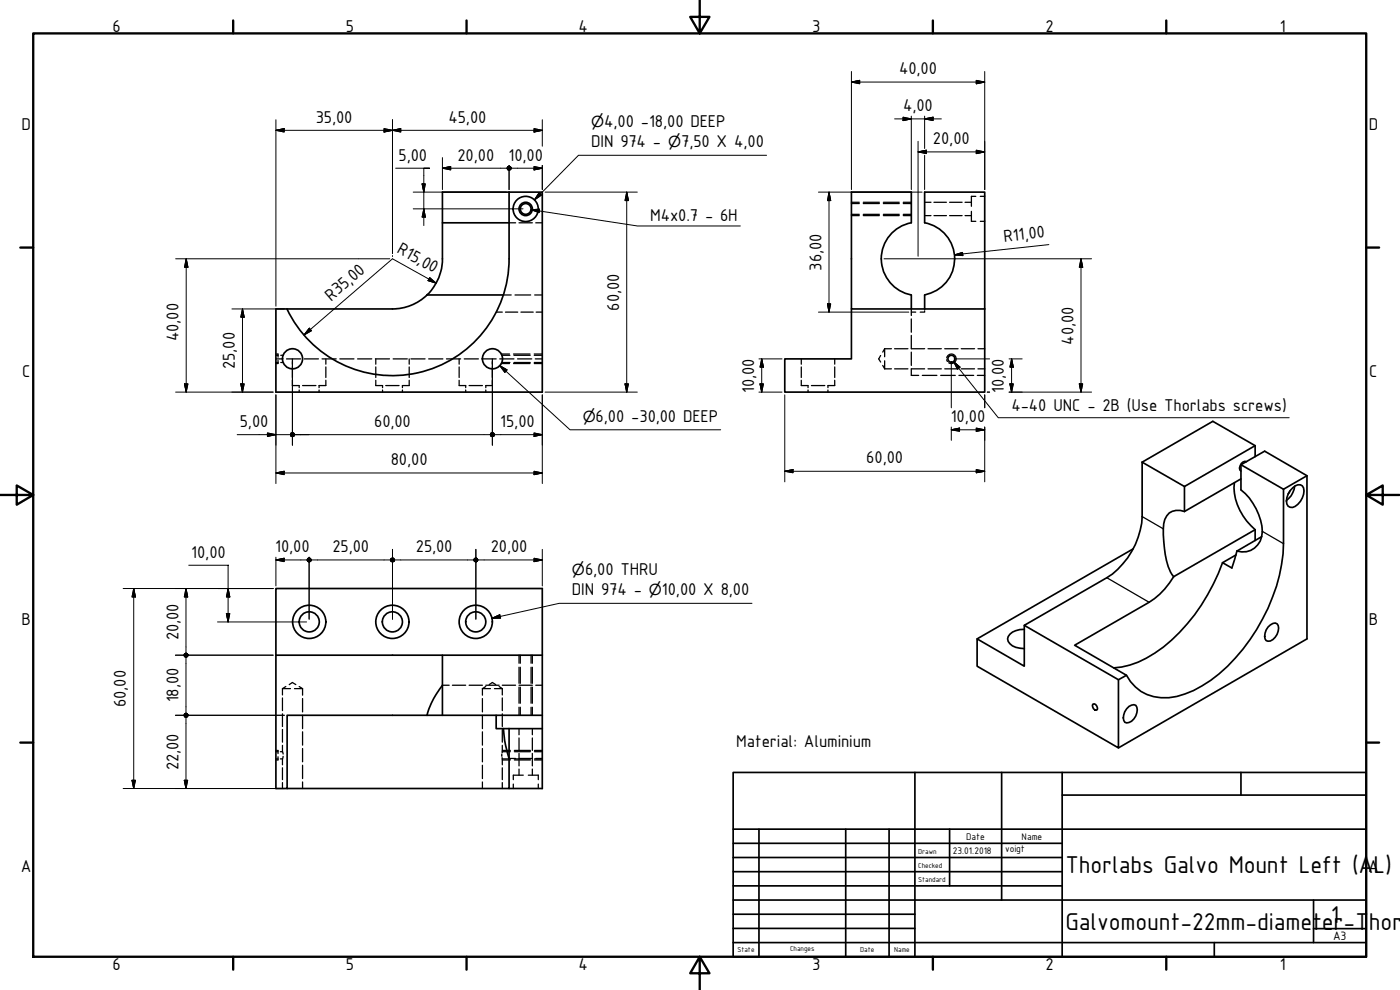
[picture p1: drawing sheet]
<svg xmlns="http://www.w3.org/2000/svg" width="420mm" height="297mm" viewBox="0 0 420 297" stroke-linecap="round" stroke-linejoin="round" font-family="sans-serif">
<!-- layer: Visible (ISO) -->
<g fill="none" stroke="#000" stroke-width=".51">
<path d="M152.8 57.6v20.1a35 35 0 0 1-27.4 34.1 35 35 0 0 1-39.3-19.1M132.8 66.9h20M82.8 92.7h35a15 15 0 0 0 15-15.1v-20h30v60.1h-80zM128.1 88.5h23M255.5 92.7v15h-20v10h60v-25M273.5 92.7v-4.2a11 11 0 0 1-9-10.8 11 11 0 0 1 9-10.8v-9.3h-18v35.1h40M277.5 92.7v-4.2a11 11 0 0 0 9-10.8 11 11 0 0 0-9-10.8v-9.3h18v35.1M342.8 138.7v16.3a23.6 23.6 0 0 1-10.6 18.3l-24.8 14.3 28.3 16.3M342.8 138.7l12.7 7.3M372.4 139.4l12.8 7.4M374.1 138.5a1.75 1.75 0 0 0-1.8 .9 1.75 1.75 0 0 0 .1 1.9M376.7 137v-3.3l-12.7-7.3-21.2 12.3"/>
<path d="M376.7 133.7l-21.2 12.3M355.5 153.5a4.4 4.4 0 0 0-6.3 3.6l-.1 1.6M355.5 146v7.5M370.5 144.8a16.5 16.5 0 0 0 6.2 14.1M372.4 143.7l-16.9 9.8M376.7 158.9v3.3M376.7 158.9l-24.5 14.1M385.2 146.8v16.3a55.2 55.2 0 0 1-19.3 39.1 28.7 28.7 0 0 1-15.1 7.1 12.6 12.6 0 0 1-12.7-6.7M387.1 147.4l-.5 .8M387.9 146.4a1.91 1.91 0 0 1 3.3 0 5.4 5.4 0 0 1-3.3 5.9 1.61 1.61 0 0 1-1.8-1.9 5.7 5.7 0 0 1 1.8-4zM388.6 145.9a6.5 6.5 0 0 1-2.5 4.3M392.2 142.7l-7 4.1"/>
<path d="M340 164.7l-46.8 27M371.2 165.3a5.9 5.9 0 0 0 7.6-5.9 17.7 17.7 0 0 0-6.4-12.4v-7.6l7.1-4 12.7 7.3v49l-56.5 32.7M371.2 165.3l-1.5 5.1-2.8-1.6 4.1-2.3M378.7 161l-7.5 4.3M82.8 196.6h50v18M132.8 196.6h30M307.4 187.6v12.3l-14.2-8.2v8.2l42.5 24.5v-20.5M307.4 188.8a4.4 4.4 0 0 0-5 2.9 3.6 3.6 0 0 0 3.7 2.8l1.3 .1M344.9 180.7l-22.4 12.9 15.6 9-2.4 1.3M380.6 188.1a2.15 2.15 0 0 1 2.7-.9 3.7 3.7 0 0 1-2.7 5.2l-.6-.2a3.2 3.2 0 0 1 .6-4.1zM132.8 205.6v.1a25.2 25.2 0 0 0-4.7 8.9M148.9 214.6v4h3.9"/>
<path d="M151.1 218.6a41.1 41.1 0 0 0 1.7 9M152.8 218.6v18h-66.6M152.8 218.6h10M162.8 214.6h-76.6v22h-3.4v-60h80v42M162.8 218.6v18h-10M328 211.3a1.18 1.18 0 0 1 1.3 1.6l-.3 .2a1.24 1.24 0 0 1-1-1.8zM338.8 211.9l1.5-.5a1.69 1.69 0 0 1 .9 2.5 3 3 0 0 1-3.6 2.8 3.8 3.8 0 0 1 1.2-4.8z"/>
<circle cx="157.8" cy="62.7" r="2"/>
<circle cx="157.8" cy="62.7" r="1.62"/>
<circle cx="157.8" cy="62.7" r="3.8"/>
<circle cx="87.8" cy="107.7" r="3"/>
<circle cx="147.8" cy="107.7" r="3"/>
<circle cx="285.5" cy="107.7" r="1.05"/>
<circle cx="92.8" cy="186.6" r="5"/>
<circle cx="92.8" cy="186.6" r="3"/>
<circle cx="117.8" cy="186.6" r="5"/>
<circle cx="117.8" cy="186.6" r="3"/>
<circle cx="142.8" cy="186.6" r="5"/>
<circle cx="142.8" cy="186.6" r="3"/>
</g>
<!-- layer: Hidden (ISO) -->
<g fill="none" stroke="#000" stroke-width=".38">
<path d="M292.9 58.9h-1.4v3M294.2 58.9h1.3M152.8 66.9h1.9M155.8 66.9h4M160.8 66.9h2M255.5 60.7h2.4M255.5 64.7h2.4M255.5 61.1h2.4M255.5 64.3h2.4M259.1 60.7h4.8M259.1 64.7h4.8M259.1 61.1h4.8"/>
<path d="M259.1 64.3h4.8M265.1 60.7h4.8M265.1 64.7h4.8M265.1 61.1h4.8M265.1 64.3h4.8M271.1 60.7h2.4M271.1 64.7h2.4M271.1 61.1h2.4M271.1 64.3h2.4M277.5 60.7h1.9M277.5 64.7h1.9M280.3 60.7h3.7"/>
<path d="M280.3 64.7h3.7M285 60.7h3.7M285 64.7h3.7M289.6 60.7h1.9M289.6 64.7h1.9M291.5 63.4v3h1.4M294.2 66.4h1.3M148.9 93.6h1.8M151.1 88.5h2.3M151.7 93.6h3.7M154.6 88.5h4.7M156.3 93.6h3.7"/>
<path d="M160.5 88.5h2.3M160.9 93.6h1.9M273.5 93.6h1.3M273.5 92.7v2M273.5 95.7v4M277.5 93.3v.3h-1.3M277.5 92.7v.3M82.8 107.7h2.1M82.8 106.6h.7M82.8 108.8h.7M82.8 106.2h.2M82.8 109.1h.2"/>
<path d="M83.2 106.2h.2v1M83.4 108.1v1h-.2M84.3 106.6h.7M84.3 108.8h.7M86 107.7h4.2M87.8 114.1v1.6h2v.6M87.8 107.7v1.6M87.8 110.1v3.2M89.8 117v.7M90.8 115.7h4M91.3 107.7h4.3M95.8 117v.7"/>
<path d="M96.6 107.7h4.3M97.8 114.1v1.6h-2v.6M97.8 107.7v1.6M97.8 110.1v3.2M102 107.7h4.2M107.3 107.7h4.3M112.6 107.7h4.3M112.8 114.1v1.6h2v.6M112.8 107.7v1.6M112.8 110.1v3.2M114.8 117v.7M115.8 115.7h4"/>
<path d="M118 107.7h4.2M120.8 117v.7M122.8 114.1v1.6h-2v.6M122.8 107.7v1.6M122.8 110.1v3.2M123.3 107.7h4.3M128.7 107.7h4.2M134 107.7h4.2M137.8 114.1v1.6h2v.6M137.8 107.7v1.6M137.8 110.1v3.2M139.3 107.7h4.3"/>
<path d="M139.8 117v.7M140.8 115.7h4M144.7 107.7h4.2M145.8 117v.7M147.8 114.1v1.6h-2v.6M147.8 107.7v1.6M147.8 110.1v3.2M150 107.7h4.2M150.4 106.2h2.5M150.4 109.1h2.5M150.6 106.6h2.4M150.6 108.8h2.4"/>
<path d="M154.1 106.2h5M154.1 109.1h5M154.2 106.6h4.9M154.2 108.8h4.9M155.3 107.7h4.3M160.3 106.6h2.5M160.3 108.8h2.5M160.3 106.2h2.5M160.3 109.1h2.5M160.7 107.7h2.1M240.5 114.1v1.6h2v.6M240.5 107.7v1.6"/>
<path d="M240.5 110.1v3.2M242.5 117v.7M243.5 115.7h4M248.5 117v.7M250.5 114.1v1.6h-2v.6M250.5 107.7v1.6M250.5 110.1v3.2M264.3 106.7l-.6 1 .6 .9M264.9 109.7l.6 1M265.5 104.6v2.4M265.5 108.3v2.4M265.5 104.6l-.6 1"/>
<path d="M265.5 104.6h2M265.5 110.7h2M268.5 104.6h4M268.5 110.7h4M273.5 100.6v4h4M273.5 105.6v4.1M276.8 112.6h4.4M277.5 110.7h-4v1.9h2.2M278.5 104.6h4M278.5 110.7h4M282.3 112.6h4.4M283.5 104.6h4"/>
<path d="M283.5 110.7h4M284.1 107.9l.3 .5M284.7 108.8l.5 .3M287.8 112.6h4.4M288.5 104.6h4M288.5 110.7h4M293.3 112.6h2.2M293.5 104.6h2M293.5 110.7h2M155.8 196.6v2.4M156.1 196.6v2.4M159.4 196.6v2.4"/>
<path d="M159.8 196.6v2.4M84.8 206.6h2.4M84.8 206.6v1.9M84.8 209.4v3.8M84.8 214.2v3.8M84.8 218.9v3.8M85.8 206l-1 .6M86.8 205.4l1-.6 1 .6M88.4 206.6h2.4M89.8 206l1 .6M90.8 206.6v2M90.8 209.6v4"/>
<path d="M90.8 214.6v4M90.8 219.6v4M132.8 205.6h2M135.8 205.6h4M140.8 205.6h4M144.8 206.6h2.4M144.8 206.6v2M144.8 209.6v4M144.8 214.6v4M144.8 219.6v4M145.8 205.6h4M145.8 206l-1 .6"/>
<path d="M146.8 205.4l1-.6 1 .6M148.4 206.6h2.3M149.8 206l.9 .6M150.7 205.6h4M150.7 206.6v1.9M150.7 209.4v3.8M150.7 214.2v3.8M150.7 218.9v3.8M155.8 200.2v4.8M155.8 206.2v4.8M155.8 212.2v2.4M155.8 218.6v1.9"/>
<path d="M155.8 205.6h4M156.1 200.2v4.8M156.1 206.2v4.8M156.1 212.2v2.4M159.4 200.2v4.8M159.4 206.2v4.8M159.4 212.2v2.4M159.8 200.2v4.8M159.8 206.2v4.8M159.8 212.2v2.4M159.8 218.6v1.9M160.8 205.6h2"/>
<path d="M82.8 225.5h.6M82.8 227.7h.6M82.8 225.2h.2M82.8 228h.2M83.2 225.2h.2v.9M83.4 227.1v.9h-.2M84.1 225.5h.7M84.1 227.7h.7M84.8 225.5l.2 .7M84.8 223.6v1.9M84.8 227.7v1.8M84.8 230.4v3.5"/>
<path d="M84.8 234.8v1.8M85 226.9l-.2 .8M90.8 224.6v4M90.8 229.6v4M90.8 234.6v2M144.8 224.6v4M144.8 229.6v4M144.8 234.6v2M150.6 226.2v.7M150.7 227.3v.4M150.7 225.5v.4M150.7 225.5h2.5"/>
<path d="M150.7 227.7h2.5M150.7 225.2h2.5M150.7 228h2.5M150.7 223.6v1.9M150.7 227.7v1.8M150.7 230.4v3.5M150.7 234.8v1.8M152.8 227.6h1.9M154.1 235.3v1.3M154.4 225.5h4.8M154.4 227.7h4.8M154.4 225.2h4.8"/>
<path d="M154.4 228h4.8M155.8 221.4v3.8M155.8 226v3.8M155.8 230.7v1.9M155.8 227.6h4M157 232.6h-2.9v1.3M158.6 232.6h2.9v1.3M159.8 221.4v3.8M159.8 226v3.8M159.8 230.7v1.9M160.4 225.5h2.4M160.4 227.7h2.4"/>
<path d="M160.4 225.2h2.4M160.4 228h2.4M160.8 227.6h2M161.5 235.3v1.3"/>
</g>
<!-- layer: Visible Narrow (ISO) -->
<path d="M284.1 107.4a1.43 1.43 0 0 1 1.7-1.2 1.43 1.43 0 0 1 1.1 1.7 1.43 1.43 0 0 1-1.6 1.2M342.8 155l6.3 3.7M378.8 159.4l6.4 3.7M332.2 173.3l12.7 7.4" fill="none" stroke="#000" stroke-width=".38"/>
<path d="M349.1 158.7a41.8 41.8 0 0 0 1.5 11.3l.7 1.6 .9 1.4a22.5 22.5 0 0 1-7.3 7.7M366.9 168.8a55.2 55.2 0 0 1-20.3 27.1 24.7 24.7 0 0 1-12.3 4.5" fill="none" stroke="#000" stroke-width=".51"/>
<!-- layer: Border (ISO) -->
<g fill="none" stroke="#000" stroke-width=".7">
<path d="M10 10h400v277.1h-400zM70 6.1v3.9M140 6.1v3.9M210 0v10l-2.9-4.9h5.8l-2.9 4.9M280 6.1v3.9M350 6.1v3.9M6.1 74.3h3.9M410 74.3h3.9M0 148.5h10l-5-2.8v5.7l5-2.9M410 148.5l5 2.9v-5.7l-5 2.8h10M6.1 222.8h3.9M410 222.8h3.9"/>
<path d="M70 287.1v3.8M140 287.1v3.8M210 287.1l2.9 4.9h-5.8l2.9-4.9v9.9M280 287.1v3.8M350 287.1v3.8"/>
</g>
<!-- layer: Title (ISO) -->
<g fill="none" stroke="#000" stroke-width=".51">
<path d="M220 231.8h190v55.3h-190zM274.6 231.8v55.3M300.6 231.8v38.3M318.8 238.6h91.2M318.8 231.8v55.3M372.4 231.8v6.8M220 253h98.8M220 257.3h98.8M220 248.8h190M227.8 248.8v38.3M253.8 248.8v38.3M266.8 248.8v38.3"/>
<path d="M285 248.8v17M220 261.5h98.8M220 265.8h98.8M220 270.1h190M220 274.3h54.6M220 278.6h54.6M394.2 278.6h15.8M394.2 270.1v12.7M220 282.8h190M364.4 282.8v4.3"/>
</g>
<!-- layer: Dimension (ISO) -->
<g fill="none" stroke="#000" stroke-width=".3">
<path d="M82.8 39.1l2.5-.5v1zM82.8 35.9v56M82.8 39.1h80M115.3 38.6l2.5 .5-2.5 .5zM117.8 39.1l2.5-.5v1zM117.8 35.9v40.2M160.3 38.6l2.5 .5-2.5 .5zM162.8 35.9v8M255.5 24.6l2.5-.5v1zM255.5 24.6h40M255.5 21.4v35.5M268.5 35.7h14"/>
<path d="M271 35.2l2.5 .5-2.5 .5zM273.5 34.8v22.1M277.5 35.7l2.5-.5v1zM277.5 34.8v9.8M293 24.1l2.5 .5-2.5 .5zM295.5 21.4v35.5M118.7 50.5h10.2h-1.7v17.2M124 57.6h28M126.7 55.2h.9l-.4 2.4zM132.8 50.5l2.5-.5v1zM132.8 50.5h19.3M132.8 47.3v9.6"/>
<path d="M152.8 49.6v7.3M153.4 50.5h9.4M160.3 50l2.5 .5-2.5 .5zM162.8 49.6v7.3M163.6 57.6h27.7M188.1 57.6l.5 2.6h-1zM188.1 57.6v60.1M245.6 57.6h31.1M248.8 57.6l.5 2.6h-1zM248.8 57.6v36M275.5 45.6l2.5-.5v1zM275.5 45.6h20"/>
<path d="M275.5 42.4v34.5M277.5 46.6v10.3M293 45.1l2.5 .5-2.5 .5zM52.7 77.6h64.3M55.9 77.6l.5 2.6h-1zM55.9 77.6v40.1M117.8 76.8v.1M124 62.7h33M127.2 62.7l.4 2.4h-.9zM265.3 77.6h62.3M286.4 76.5l2.5-.8 .1 1zM314.8 73.4l-28.4 3.1"/>
<path d="M324.4 77.6l.5 2.6h-1zM324.4 77.6v40.1M69.6 92.7h15.7M72.8 92.7l.5 2.5h-1zM72.8 92.7v25M92.8 98.5l.7 .7-2.3 1.3zM129 83.3l1.9 1.6-2.4-.7zM130.9 84.9l-13.1-7.3-26.6 22.9M245.6 93.6h27.1M248.3 91.2h1l-.5 2.4zM52.7 117.7h29.3M55.4 115.2h1l-.5 2.5z"/>
<path d="M72.3 115.2h1l-.5 2.5zM82.8 118.5v26.6M87.8 108.4v25.2M147.8 108.4v25.2M162.8 118.5v26.6M163.6 117.7h27.7M187.6 115.2h1l-.5 2.5zM227.8 117.7h6.9M227.8 107.7h6.9M228.1 115.2h1l-.5 2.5zM228.6 107.7l.5 2.5h-1zM228.6 107.7v10"/>
<path d="M235.5 118.5v26.1M285.5 108.4v.7M285.5 109.3v13.1M286.3 107.7h10.7M295.5 118.5v3.9M296.3 117.7h.7M302.8 117.7h24.8M302.8 107.7h4M303.1 115.2h1l-.5 2.5zM303.6 107.7l.5 2.5h-1zM303.6 107.7v10M323.9 115.2h1l-.5 2.5z"/>
<path d="M71.2 130.4h16.6M80.3 129.9l2.5 .5-2.5 .5zM88.4 130.4h58.7M148.4 130.4h14.4M160.3 129.9l2.5 .5-2.5 .5zM285.5 129l2.5-.6v1zM285.5 129h10M285.5 128.1v4M293 128.4l2.5 .6-2.5 .4zM295.5 128.1v16.5M82.8 141.9l2.5-.5v1zM82.8 141.9h80"/>
<path d="M160.3 141.4l2.5 .5-2.5 .5zM235.5 141.4l2.5-.5v.9zM235.5 141.4h60M293 140.9l2.5 .5-2.5 .4zM37 176.6h45M40.1 176.6l.5 2.5h-1zM40.1 176.6v60M55.8 176.6l.5 2.5h-1zM55.8 176.6v19.3M56.6 169.6h11.9v17M68.5 176.6l.5 2.5h-1.1zM82.8 168l2.5-.5v1z"/>
<path d="M82.8 167.2v8.6M82.8 168h9.3M92.8 167.2v18.6M93.4 168h23.8M117.8 164.8v21M118.4 168h23.8M142.8 164.8v21M143.4 168h19.4M160.3 167.5l2.5 .5-2.5 .5zM162.8 164.8v11M52.6 196.6h29.4M55.8 197.2v16.8"/>
<path d="M65.3 186.6h26.7M67.9 184.1h1.1l-.5 2.5zM52.6 214.6h32.7M55.8 215.3v21.3M37 236.6h48.3M39.6 234.1h1l-.5 2.5zM55.3 234.1h1l-.5 2.5z"/>
</g>
<g fill="#000" stroke="#000" stroke-width=".3">
<path d="M82.8 39.1l2.5-.5zM82.8 39.1l2.5-.5v1zM115.3 39.6l2.5-.5zM115.3 38.6l2.5 .5-2.5 .5zM117.8 39.1l2.5-.5zM117.8 39.1l2.5-.5v1zM160.3 39.6l2.5-.5zM160.3 38.6l2.5 .5-2.5 .5zM255.5 24.6l2.5-.5zM255.5 24.6l2.5-.5v1zM271 36.2l2.5-.5zM271 35.2l2.5 .5-2.5 .5z"/>
<path d="M277.5 35.7l2.5-.5zM277.5 35.7l2.5-.5v1zM293 25.1l2.5-.5zM293 24.1l2.5 .5-2.5 .5zM126.7 55.2l.5 2.4zM126.7 55.2h.9l-.4 2.4zM132.8 50.5l2.5-.5zM132.8 50.5l2.5-.5v1zM152.8 49.8l.4 .2 .2 .5zM152.3 50l.5-.2 .6 .7zM152.3 50l1.1 .5h-1.3zM152.1 50.5h1.3l-1.1 .4z"/>
<path d="M152.3 50.9l1.1-.4-.6 .6zM152.8 51.1l.6-.6-.2 .4zM153.4 50.5l-.2 .4zM160.3 51l2.5-.5zM160.3 50l2.5 .5-2.5 .5zM275.5 45.6l2.5-.5zM275.5 45.6l2.5-.5v1zM293 46.1l2.5-.5zM293 45.1l2.5 .5-2.5 .5zM127.2 62.7l.4 2.4zM127.2 62.7l.4 2.4h-.9zM188.1 57.6l.5 2.6z"/>
<path d="M188.1 57.6l.5 2.6h-1zM248.8 57.6l.5 2.6zM248.8 57.6l.5 2.6h-1zM286.4 76.5l2.5-.8zM286.4 76.5l2.5-.8 .1 1zM55.9 77.6l.5 2.6zM55.9 77.6l.5 2.6h-1zM72.8 92.7l.5 2.5zM72.8 92.7l.5 2.5h-1zM92.8 98.5l-1.6 2zM92.8 98.5l.7 .7-2.3 1.3zM128.5 84.2l2.4 .7z"/>
<path d="M129 83.3l1.9 1.6-2.4-.7zM248.3 91.2l.5 2.4zM248.3 91.2h1l-.5 2.4zM324.4 77.6l.5 2.6zM324.4 77.6l.5 2.6h-1zM55.4 115.2l.5 2.5zM55.4 115.2h1l-.5 2.5zM72.3 115.2l.5 2.5zM72.3 115.2h1l-.5 2.5zM187.6 115.2l.5 2.5zM187.6 115.2h1l-.5 2.5zM228.1 115.2l.5 2.5z"/>
<path d="M228.1 115.2h1l-.5 2.5zM228.6 107.7l.5 2.5zM228.6 107.7l.5 2.5h-1zM303.1 115.2l.5 2.5zM303.1 115.2h1l-.5 2.5zM303.6 107.7l.5 2.5zM303.6 107.7l.5 2.5h-1zM323.9 115.2l.5 2.5zM323.9 115.2h1l-.5 2.5zM80.3 130.9l2.5-.5zM80.3 129.9l2.5 .5-2.5 .5zM87.8 129.8l.4 .2 .2 .4z"/>
<path d="M87.3 130l.5-.2 .6 .6zM87.3 130l1.1 .4h-1.2zM87.2 130.4h1.2l-1.1 .5zM87.3 130.9l1.1-.5-.6 .6zM88.4 130.4l-.2 .5-.4 .1zM88.4 130.4l-.2 .5zM147.8 129.8l.4 .2 .2 .4zM147.3 130l.5-.2 .6 .6zM147.3 130l1.1 .4h-1.3zM147.1 130.4h1.3l-1.1 .5zM147.3 130.9l1.1-.5-.6 .6zM147.8 131l.6-.6-.2 .5z"/>
<path d="M148.4 130.4l-.2 .5zM160.3 130.9l2.5-.5zM160.3 129.9l2.5 .5-2.5 .5zM285.5 129l2.5-.6zM285.5 129l2.5-.6v1zM293 129.4l2.5-.4zM293 128.4l2.5 .6-2.5 .4zM82.8 141.9l2.5-.5zM82.8 141.9l2.5-.5v1zM160.3 142.4l2.5-.5zM160.3 141.4l2.5 .5-2.5 .5zM235.5 141.4l2.5-.5z"/>
<path d="M235.5 141.4l2.5-.5v.9zM293 141.8l2.5-.4zM293 140.9l2.5 .5-2.5 .4zM40.1 176.6l.5 2.5zM40.1 176.6l.5 2.5h-1zM55.8 176.6l.5 2.5zM55.8 176.6l.5 2.5h-1zM68.5 176.6l.5 2.5zM68.5 176.6l.5 2.5h-1.1zM82.8 168l2.5-.5zM82.8 168l2.5-.5v1zM92.8 167.4l.4 .2 .2 .4z"/>
<path d="M92.3 167.6l.5-.2 .6 .6zM92.3 167.6l1.1 .4h-1.3zM92.1 168h1.3l-1.1 .5zM92.3 168.5l1.1-.5-.6 .6zM93.4 168l-.2 .5-.4 .1zM93.4 168l-.2 .5zM117.8 167.4l.4 .2 .2 .4zM117.3 167.6l.5-.2 .6 .6zM117.3 167.6l1.1 .4h-1.2zM117.2 168h1.2l-1.1 .5zM117.3 168.5l1.1-.5-.6 .6zM117.8 168.6l.6-.6-.2 .5z"/>
<path d="M118.4 168l-.2 .5zM142.8 167.4l.4 .2 .2 .4zM142.4 167.6l.4-.2 .6 .6zM142.4 167.6l1 .4h-1.2zM142.2 168h1.2l-1 .5zM142.4 168.5l1-.5-.6 .6zM143.4 168l-.2 .5-.4 .1zM143.4 168l-.2 .5zM160.3 168.5l2.5-.5zM160.3 167.5l2.5 .5-2.5 .5zM55.8 195.9l.5 .2 .2 .5zM55.4 196.1l.4-.2 .7 .7z"/>
<path d="M55.4 196.1l1.1 .5h-1.3zM55.2 196.6h1.3l-1.1 .4zM55.4 197l1.1-.4-.7 .6zM56.5 196.6l-.2 .4-.5 .2zM56.5 196.6l-.2 .4zM67.9 184.1l.6 2.5zM67.9 184.1h1.1l-.5 2.5zM55.8 214l.5 .2 .2 .4zM55.4 214.2l.4-.2 .7 .6zM55.4 214.2l1.1 .4h-1.3zM55.2 214.6h1.3l-1.1 .5zM55.4 215.1l1.1-.5-.7 .7z"/>
<path d="M55.8 215.3l.7-.7-.2 .5zM56.5 214.6l-.2 .5zM39.6 234.1l.5 2.5zM39.6 234.1h1l-.5 2.5zM55.3 234.1l.5 2.5zM55.3 234.1h1l-.5 2.5z"/>
</g>
<!-- layer: Symbol (ISO) -->
<path d="M161.8 57.8l.7 .7-2.1 1.5zM230.1 46.6h-56.5l-13.2 13.4M159.4 62.9l2.5-.1-.1 1zM159.4 62.9l31.9 4.9h30.9M150 109.7l2.1 1.3-.6 .7zM150 109.7l21.1 19.3h45.2M286.2 108.5l1.9 1.7-.8 .6zM286.2 108.5l13.4 16.8h87.3M147.6 185.5l2.4-1 .2 1zM225.7 181h-57.9l-20.2 4.5" fill="none" stroke="#000" stroke-width=".3"/>
<path d="M161.8 57.8l-1.4 2.2zM161.8 57.8l.7 .7-2.1 1.5zM159.4 62.9l2.5-.1zM159.4 62.9l2.5-.1-.1 1zM150 109.7l2.1 1.3zM150 109.7l2.1 1.3-.6 .7zM286.2 108.5l1.9 1.7zM286.2 108.5l1.9 1.7-.8 .6zM147.6 185.5l2.4-1zM147.6 185.5l2.4-1 .2 1z" fill="#000" stroke="#000" stroke-width=".3"/>
<g font-size="7.9">
<text x="319.8" y="261.9">Thorlabs Galvo Mount Left (A</text>
<text x="412.2" y="261.9">L)</text>
<text x="319.8" y="278.9">Galvomount-22mm-diameter-T</text>
<text x="399.4" y="276.8">1</text>
<text x="410.8" y="278.9">horl</text>
</g>
<g font-size="5.5">
<text x="33.8" y="9.6">6</text>
<text x="103.8" y="9.6">5</text>
<text x="173.6" y="9.6">4</text>
<text x="243.8" y="9.6">3</text>
<text x="313.8" y="9.6">2</text>
<text x="384.1" y="9.6">1</text>
<text x="269.8" y="22.3">40,00</text>
<text x="271" y="33.4">4,00</text>
<text x="6.5" y="38.9">D</text>
<text x="94.7" y="36.8">35,00</text>
<text x="134.6" y="36.8">45,00</text>
<text x="181.4" y="38">4,00 -18,00 DEEP</text>
<text x="410.8" y="38.9">D</text>
<text x="177.4" y="44.1">DIN 974 -</text>
<text x="204.4" y="44.1">7,50 X 4,00</text>
<text x="280" y="43.3">20,00</text>
<text x="119.6" y="48.2">5,00</text>
<text x="137.3" y="48.2">20,00</text>
<text x="152.7" y="48.2">10,00</text>
<text x="195.1" y="66.2">M4x0.7 - 6H</text>
<text x="118.9" y="75.7" transform="rotate(29 118.9 75.7)">R15,00</text>
<text x="301.4" y="72.6" transform="rotate(-6 301.4 72.6)">R11,00</text>
<text x="246.5" y="81.2" transform="rotate(-90 246.5 81.2)">36,00</text>
<text x="99.4" y="90.5" transform="rotate(-41 99.4 90.5)">R35,00</text>
<text x="185.8" y="93.2" transform="rotate(-90 185.8 93.2)">60,00</text>
<text x="53.6" y="102.3" transform="rotate(-90 53.6 102.3)">40,00</text>
<text x="322.1" y="103.4" transform="rotate(-90 322.1 103.4)">40,00</text>
<text x="6.6" y="113.1">C</text>
<text x="70.5" y="110.7" transform="rotate(-90 70.5 110.7)">25,00</text>
<text x="410.9" y="113.1">C</text>
<text x="226.3" y="117.8" transform="rotate(-90 226.3 117.8)">10,00</text>
<text x="301.3" y="117.8" transform="rotate(-90 301.3 117.8)">10,00</text>
<text x="303.5" y="123.4">4-40 UNC - 2B (Use Thorlabs screws)</text>
<text x="72" y="128.1">5,00</text>
<text x="112.3" y="128.1">60,00</text>
<text x="150.1" y="128.1">15,00</text>
<text x="178.8" y="126.5">6,00 -30,00 DEEP</text>
<text x="285.4" y="126.6">10,00</text>
<text x="117.3" y="139.6">80,00</text>
<text x="260" y="139.1">60,00</text>
<text x="57.4" y="167.3">10,00</text>
<text x="82.6" y="165.7">10,00</text>
<text x="99.8" y="165.7">25,00</text>
<text x="124.8" y="165.7">25,00</text>
<text x="147.3" y="165.7">20,00</text>
<text x="175.6" y="172.4">6,00 THRU</text>
<text x="171.6" y="178.5">DIN 974 -</text>
<text x="198.6" y="178.5">10,00 X 8,00</text>
<text x="6.5" y="187.4">B</text>
<text x="410.8" y="187.4">B</text>
<text x="53.5" y="192.1" transform="rotate(-90 53.5 192.1)">20,00</text>
<text x="37.8" y="212.1" transform="rotate(-90 37.8 212.1)">60,00</text>
<text x="53.5" y="210.7" transform="rotate(-90 53.5 210.7)">18,00</text>
<text x="221" y="224">Material: Aluminium</text>
<text x="53.5" y="231.1" transform="rotate(-90 53.5 231.1)">22,00</text>
<text x="6.3" y="261.7">A</text>
<text x="410.6" y="261.7">A</text>
<text x="33.8" y="290.9">6</text>
<text x="103.8" y="290.9">5</text>
<text x="173.6" y="290.9">4</text>
<text x="243.8" y="290.9">3</text>
<text x="313.8" y="290.9">2</text>
<text x="384.1" y="290.9">1</text>
</g>
<g font-size="4.6">
<text x="177.4" y="38">⌀</text>
<text x="200.5" y="44.1">⌀</text>
<text x="174.9" y="126.5">⌀</text>
<text x="171.6" y="172.4">⌀</text>
<text x="194.8" y="178.5">⌀</text>
</g>
<text font-size="3.9" x="400.1" y="282">A3</text>
<g font-size="3.1">
<text x="286" y="256.3">23.01.2018</text>
<text x="290" y="252">Date</text>
<text x="301.6" y="255.7">voigt</text>
<text x="306.6" y="252">Name</text>
</g>
<g font-size="2.3">
<text x="275.6" y="256.3">Drawn</text>
<text x="275.6" y="260.5">Checked</text>
<text x="275.6" y="264.8">Standard</text>
<text x="221.4" y="285.7">State</text>
<text x="237.1" y="285.4">Changes</text>
<text x="258.2" y="285.7">Date</text>
<text x="268.4" y="285.7">Name</text>
</g>
</svg>
